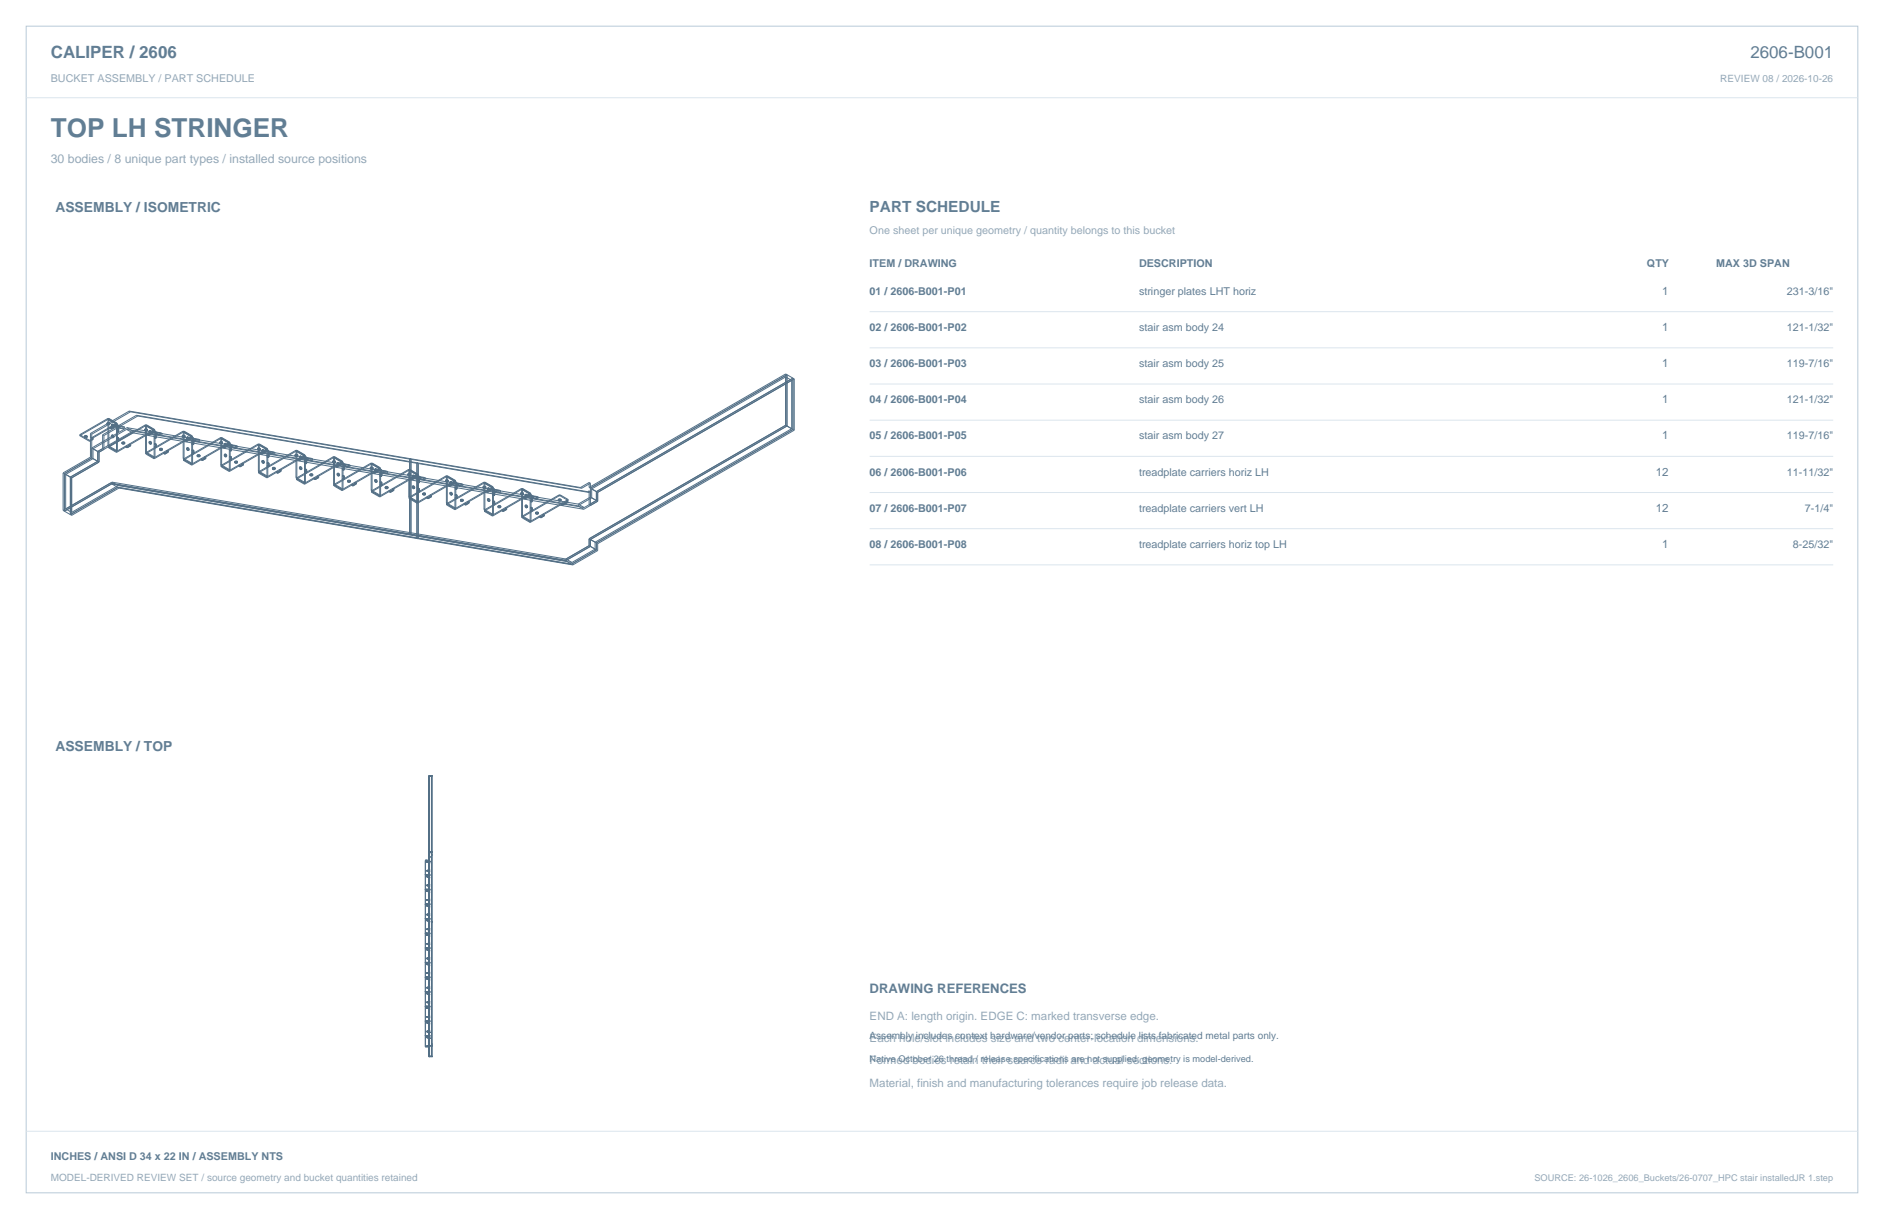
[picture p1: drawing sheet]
<svg xmlns="http://www.w3.org/2000/svg" width="864mm" height="559mm" viewBox="0 0 864 559" stroke-linecap="round" stroke-linejoin="round" font-family="sans-serif">
<path d="M12 12h840v535h-840z" fill="none" stroke="#b8cad8" stroke-width=".46"/>
<path d="M12 45h840M399 143h441M399 159h441M399 176h441M399 193h441M399 209h441M399 226h441M399 242h441M399 259h441M12 519h840" fill="none" stroke="#dbe5ed" stroke-width=".46"/>
<g fill="none" stroke="#536f85" stroke-width=".46">
<path d="M360 171l4 3M360 171v24M360 171l-90 52M364 174l-90 52M364 174v23M37 200l4 2M37 199l4 3M37 199v1M39 200h.1M39 200v1M39 200h1M40 200v1"/>
<path d="M40 200h.1M41 199h1M41 199v2M42 199v2h-1M47 199l1 1M47 199v7M48 200v6M49 194v1M49 194h.1M49 195h.1M49 195h1M49 192h.1"/>
<path d="M49 192l-12 7M49 192l-12 8M49 194h1M49 193l1 11M50 193h-1M50 192h-1M50 195h.1M50 194v1M50 194h.1M50 193h.1M50 192v1M50 194h-1"/>
<path d="M50 192h.1M50 192v12M50 192l3 3v12M50 192l4 2M50 192l4 2-4 2M50 192l-1 1M50 196h1M50 196l1 1M50 196l-8 5M51 200h.1M51 195h.1M51 196v1"/>
<path d="M51 195v1M51 196h.1M51 196h1M51 200h1M51 195h1M51 199v1M52 200h.1M52 195h.1M52 199h-1M52 194l-1 1M52 195h-1M52 199h.1"/>
<path d="M52 194h.1M52 194v1M52 196h.1M52 199l-1 1M52 195v1M52 199v1M52 200l-1 1M52 195l-1 1M53 195l-2 2M53 195l-11 6h1M53 195v-1v1l-2 1M53 198h1"/>
<path d="M54 194v13M54 194l-1 1M54 195v3M54 196h1M54 196h2M54 198h.1M55 196l2 1M55 196h2M55 196l-2-1h1v3M55 196h.1M56 196l1 1M57 196h.1"/>
<path d="M57 196l-2-1-1 1M57 196h-1M57 196v1M58 197l-15 9v4l-13 7v16l3 2 21-12M58 197l3 1 207 35M58 197l207 35M58 196l3 2M58 196l-16 9 3 2M58 196l207 35M59 188l1 1M59 188l-18 11M59 188l207 35"/>
<path d="M60 189l-18 10M60 189l128 22M61 198l-16 9M61 198l207 35M63 190v1M63 190l-16 9M63 190l206 35M63 191l-15 9M63 191l207 35M66 197h.1M66 197v1M66 198h.1"/>
<path d="M66 197h1M66 198h1M67 195l-22 12M67 195l-17 9M67 197h-1M67 198h.1M67 195h.1M67 197v1M67 197h.1M67 196v11M67 196h.1M67 195v1"/>
<path d="M67 195v12M67 195l4 2v13M67 195l4 2M67 195h1M67 197h1M68 197h.1M68 195h-1M68 195l3 2M68 197l-1 1M68 197h-1M68 199h.1M68 198h.1"/>
<path d="M68 199l-10 5M68 198l1 1M69 198h-1M69 199h.1M69 198h.1M69 197v1M69 197h.1M69 197l-1 1M69 198v1M70 198h1l-3 1M70 198v-1l1 1-3 1M70 198l-12 7v-1"/>
<path d="M71 197l-3 2M71 197v13l-3-2M71 197l-1 1M71 198v3M71 198h1v3M71 198h1v1h-1M71 199h2M74 198v1v1l-1-1M74 198h-2l-1 1M74 198l-1 1M84 200h.1M84 198l-17 9"/>
<path d="M84 198l-17 10M84 200v1M84 198h.1M84 199v1M84 199v11M84 198v1M84 199h.1M84 198v12M84 198h1M84 198l4 2M84 199l1 1M84 200h1"/>
<path d="M85 198l3 2M85 198h-1M85 198h.1M85 200v1M85 200h.1M85 198l-1 1M88 200l-17 10-4-2M360 195l4 2M360 195l-90 52M364 197l-90 52M29 217l4 2M29 217v17"/>
<path d="M33 219v17M39 201h.1M40 201h-1M40 200h-1M40 201h.1M41 202h.1M41 210l4 2M41 201l1 1M41 210l-12 7M41 201v9M42 202v8l-12 7v17l21-12M42 201h1"/>
<path d="M42 201h-1M43 201l-2 1M43 201h.1M43 201l-1 1M43 201h-2M45 207v4l-13 8v17l22-13 208 36 11-7v-3l90-52v-24l-90 52v4l-5 4M45 207v5M45 212l-12 7M47 206h1M47 206l-2 1M48 206l-3 1M50 204h.1"/>
<path d="M50 204v1M50 205h.1M50 205l3 2M50 205l4 2M51 200v1M51 201h.1M51 201h1M52 200h-1M52 201h.1M52 200v1M53 201h1zM54 207h-1"/>
<path d="M54 201v1h-1h1M54 201v1M54 202h.1M56 203h.1M56 203v1M56 204h.1M56 204h1M56 203h1M57 203h.1M57 203h-1M57 203v1M57 204h.1"/>
<path d="M58 204v1M58 204l-5 3M58 205l-5 2M58 205h.1M59 204h1M60 204h-1M60 204l-2 1M60 204h.1M67 207h.1M67 207v1M67 208h.1M67 208l4 2"/>
<path d="M67 207l1 1M68 208h-1M68 203h.1M68 203h1M69 203v1M69 203h-1M69 203h.1M69 202v1M69 204h.1M69 202h.1M69 202l-1 1M69 203h1"/>
<path d="M70 203l-1 1M70 203h-1M71 205h1M71 205h.1M71 204v1M72 204h-1M72 201h-1M72 205h-1M72 204v1M73 206h.1M73 206v1M73 207h1"/>
<path d="M73 206h1M74 205l-1 1M74 206h-1M74 206h.1M74 207h.1M74 206v1M74 205v1M74 205h.1M74 205v2M76 208l-1-1 1 1M77 207h.1M77 207l-6 3"/>
<path d="M77 207v-1v1M77 207l-1 1M84 201h.1M84 210h.1M84 210v1M84 211h.1M84 211l4 2M84 210h1M85 201h-1M85 200h-1M85 210h.1M85 210l-1 1"/>
<path d="M85 210v1M85 211h-1M85 202h1M85 202l-8 5M85 201h1M86 206h.1M86 201h.1M86 201h-1M86 202h.1M86 202h-1M86 205v1M86 205h.1"/>
<path d="M86 206v1M86 201v1M86 200v1M86 200h.1M86 207h.1M86 200l-1 1M86 205l1 1M86 200l1 1M87 201h-1M87 201h.1M87 201l-1 1M87 206h-1"/>
<path d="M87 206h.1M87 206l-1 1M87 201h1M87 200v1M88 201l-1-1-2 2M88 204h.1M88 204h1M88 200v13M88 201l-2 1M88 200v13l-3-2M88 200l-1 1M88 203v1"/>
<path d="M88 201v3M88 207v1M88 201h1v3M88 201h2l-1 1M89 202h2M89 204h-1M89 207l-1-1v1M89 208h-1M89 207h-1M89 207v1M90 209h.1M90 209h1"/>
<path d="M91 209h.1M91 208l-1 1M91 209h-1M91 208v1M91 208h.1M91 209v1M91 201l1 1h-1M91 201h-2v1M91 201v1M91 209h1M91 208l1 1M92 209h.1"/>
<path d="M92 209h-1M93 211l-1-1 1 1M94 209v1M94 209l-6 4-4-2M94 210l-1 1M101 203h.1M101 202v1M101 201l-17 9M101 201h.1M101 201l-17 10M101 202h.1M101 203v1"/>
<path d="M101 213h.1M101 201v12M101 213l1 1M101 201h1M101 202h1M101 203h1M101 214h.1M101 213v1M101 214h1M102 214h.1M102 201h.1M102 203h-1"/>
<path d="M102 213h-1M102 201v12M102 201h-1M102 213h.1M102 213v1M102 214h-1M102 201l3 2v13M102 214l3 2M102 203h.1M102 202v1M102 202h.1M102 203l-1 1"/>
<path d="M102 201l3 2M102 213l4 2M102 201l4 2M102 205h1M102 205l-8 4M103 209h.1M103 204h.1M103 205h.1M103 208v1M103 208h.1M103 203v1M103 203h.1"/>
<path d="M103 203h1M103 209h1M103 204h1M103 208h1M104 203h.1M104 208l-1 1M104 204h.1M104 208h.1M104 204h-1M104 209h.1M104 209h-1M104 203l-1 1"/>
<path d="M104 208v1M104 203v1M105 204l-2 1M105 203l-2 2M105 204l-17 9M105 203l-3 2M105 203v1M105 211h1zM105 206l1 1zM105 203h.1M106 203v12M106 215l-1 1"/>
<path d="M106 203l-1 1M106 204h-1h2v1h-1M106 210v1M106 204v3M106 205h2M106 209h-1l1 1M106 209v1M106 204h.1M106 209v2M108 212h.1M108 211v1M108 211h.1"/>
<path d="M108 204l1 1h-1M108 204h-2v1M108 204v1M108 211h1M108 212h1M109 212h-1M109 211v1M109 211h.1M109 212h.1M110 214h.1M110 214l-1-1 1 1M112 213l-1-1 1 1"/>
<path d="M112 213l-2 1M112 213h.1M118 206h.1M118 205v1M118 205h.1M118 204l-17 9M118 204l-16 10M118 204h.1M118 216h.1M118 204v12M118 206h1M118 216h1"/>
<path d="M119 216h.1M119 204h-1M119 205h-1M119 206h-1M119 204h.1M119 206h.1M119 216v1M119 205v1M119 205h.1M119 217h.1M119 204v12M119 204l3 2-2 2"/>
<path d="M119 216h-1M119 217l3 2M119 204l4 2M119 216l4 2M119 208h1M119 208l-14 8M120 212h.1M120 207h.1M120 211v1M120 208h.1M120 208l-1-1v1M120 211h.1"/>
<path d="M120 206v1M120 206h.1M120 212h1M120 207h1M120 211h1M120 206h1M121 207h.1M121 211h-1M121 206h-1M121 211v1M121 206v1M121 206h.1"/>
<path d="M121 212h-1M121 212h.1M121 211h.1M121 211l-1 1M121 206l-1 1M121 207h-1M122 206l1 1M122 207l-2 1M122 206l-17 10M122 207l-3 1M122 206v1M123 206l-1 1"/>
<path d="M123 206h-1M123 206h.1M123 206v1M123 206l-1 13M123 206v12M123 218l-1 1M123 206l1 1v1h-1M123 207v3M123 213v1M123 208h2M123 212h-1l1 1M123 214h-1h1"/>
<path d="M123 209h-1l1 1M123 214h.1M123 212v1M123 209v1M123 207v2M123 212v2M123 207h.1M125 215h.1M125 214v1M125 214h.1M126 207v1h-1M126 207h-2l-1 1"/>
<path d="M126 207l-1 1M126 215h.1M126 214v1M126 214h-1M126 214h.1M126 215h-1M127 216v1M127 217h.1M127 216l-5 3M127 217l-5 2M128 215l1 1M128 215l-1 1"/>
<path d="M129 216l-2 1M135 209h.1M135 208v1M135 208h.1M135 209h1M135 207l-16 9M135 207l-16 10M135 207h.1M136 208h-1M136 209h.1M136 206l-1 1M136 207h-1"/>
<path d="M136 208h.1M136 207v12M136 219h.1M136 207h.1M136 206v1M136 206h.1M136 208v1M136 220h.1M136 206v13M136 207l4 2v13M136 219l4 3M136 219v1"/>
<path d="M136 220l4 2M136 206l4 3M136 207l4 2M136 219l4 2M137 214v1M137 210h.1M137 215h.1M137 214h.1M137 209v1M137 211h.1M137 211v-1v1M137 209h.1"/>
<path d="M137 215h1M137 210h1M137 214h1M137 209h1M138 215h.1M138 214h.1M138 209l-1 1M138 209h.1M138 214l-1 1M138 214v1M138 209v1M138 210h-1"/>
<path d="M138 215h-1M138 210h.1M138 209h-1M138 214h-1M139 209l1 1-3 1M139 209h1l-3 2M139 209l-12 8M139 209h.1M139 209l-11 6M140 209h-1M140 212v1M140 212h1"/>
<path d="M140 209v12M140 212h.1M140 216v1M140 216l1-1v2M140 210h1v1h-1M140 211h2M141 215h-1v1M141 217h-1M141 212v-2l-1 3M141 212l-1 1M142 217v1M142 218h.1"/>
<path d="M142 217h.1M142 218h1M143 218h.1M143 217v1M143 217h-1M143 218h-1M143 210v1h-1M143 210h-2l-1 1M143 210l-1 1M143 217h.1M144 219v1M146 218h-1l1 1"/>
<path d="M146 219l-2 1M146 218l-2 1M146 218v1M153 211v1M153 212h.1M153 211h.1M153 210l-17 9M153 209l-17 10M153 209v1M153 209h.1M153 210h.1M153 210v12"/>
<path d="M153 211h1M153 212h1M153 210l4 2h-1l1-1M153 209v13M153 209h1M154 210l3 2M154 209l3 2M154 209v1M154 210h.1M154 210h-1M154 211v1M154 212h.1"/>
<path d="M154 211h.1M154 212h-1M154 214v-1v1M154 214h.1M154 214l-14 8M154 217v1M154 212v1M154 218h.1M154 213h.1M154 217h.1M154 218h1M154 213h1"/>
<path d="M155 218h.1M155 217h-1M155 212h-1M155 213h.1M155 217h.1M155 212h.1M155 212v1M155 212l-1 1M155 217v1M155 217l-1 1M155 217h1M155 212h1"/>
<path d="M156 217h-1M156 218h-1M156 213h-1M156 217h.1M156 218h.1M156 213h.1M156 217l-1 1M156 212l-1 1M156 212h.1M156 217v1M156 212v1M156 212l1 1"/>
<path d="M156 212l-16 10M157 220h1M157 213l-3 1M157 219v1M157 212v13M157 212h-1M157 211v1M157 212l1 1M157 212l-3 2M157 212v12l-3-2M157 212l2 1-1 1v-1M157 212h.1"/>
<path d="M157 213v3M157 218v2M158 213l2 1M158 218h-1M158 215h-1v1M158 220h-1M158 215l-1 1M158 213v2M158 218v2M158 213h-1M160 213h1l-1 1M160 213h-2"/>
<path d="M160 213v1M170 215h.1M170 214h.1M170 214v1M170 212l-17 10M170 213l-17 9M170 212v1M170 212h.1M170 213h.1M170 213v12M170 214h1M170 214l1 1"/>
<path d="M170 212h1M170 213h1M171 214h.1M171 215h.1M171 212v12M171 212h.1M171 213l3 2v13M171 213h-1M171 213h.1M171 215h-1M171 213l3 2v-1M171 212l3 2"/>
<path d="M171 212v1M171 214v1M171 213l3 2M171 216l1 1M171 216l-14 8-4-2M172 215v1M172 216h.1M172 215h.1M172 217h.1M172 220h.1M172 215h1M172 216h1"/>
<path d="M172 220h1M173 216h-1M173 216h.1M173 220h-1M173 220h.1M173 215h.1M173 215l-1 1M173 215v1M173 215l1 1-2 1M173 215h1l-2 2M173 215l-2 1M174 214l-1 1"/>
<path d="M174 218h1M174 215l-17 10M174 215v12l-3-2M175 216v2M175 216v-1v3M175 216l-1-1 2 1-1 1v-1M175 216l2 1M175 216h.1M175 218h.1M177 216h1l-1 1M177 216h-2M177 216v1"/>
<path d="M187 218h.1M187 217h.1M187 217v1M187 215l-17 10M187 216l-16 9M187 218h1M187 215v1M187 215h.1M187 216v12M187 216h.1M188 215v1M188 215h.1"/>
<path d="M188 215h-1M188 216h-1M188 216h.1M188 217h.1M188 217h-1M188 218h.1M188 216l3 2M188 217v1M188 216l4 2M188 215l4 2-18 10-3-2M188 216l4 2-18 10M188 219h1"/>
<path d="M188 211v-1v35M188 211v34M188 220h1M188 211l79 13M189 218h.1M189 218v1M189 219v1M189 219h.1M189 219h1M189 218h1M190 218h.1M190 219h-1"/>
<path d="M190 219h.1M190 218h-1M190 218v1M191 212h1v35h-1zM191 218v1M191 218l2 1M191 219l-2 1M191 218l-2 1M192 218h.1M192 218h-1h1M192 218v3M192 219l2 1"/>
<path d="M193 219v1l-1-1M193 219h2M194 219h-2M194 219h1M194 219v1M195 219v1h-1M204 219l-16 9M204 218v1M204 218l-16 10M204 220v1M204 220h.1M205 218h-1"/>
<path d="M205 219h-1M205 219v11M205 219h.1M205 218v1M205 218h.1M205 220h-1M205 220h.1M205 218v12M205 219l4 2v13M205 220v1M205 219l4 2v-1M205 218l4 2"/>
<path d="M205 219l4 2M29 234l4 2M51 222l208 35 12-7v-3l90-52v-23l-90 52M51 222l137 23M51 221l208 35 3 2M51 221l3 2M51 221l-22 13M54 223l208 35M55 224l-4-3 208 36M55 224l-22 12M55 224l208 35M140 221v1"/>
<path d="M153 222h.1M153 223h.1M153 222v1M153 223l4 2M153 222h1M154 222h-1M154 222h.1M159 221h.1M159 220h.1M159 220v1M159 221h1M160 221h.1"/>
<path d="M160 220v1M160 220h-1M160 220h.1M160 221h1M160 220h1M161 221h-1M161 220v1M161 220h.1M161 220l-1 1M161 221h.1M162 222h-1l1 1M163 222v-1v1"/>
<path d="M163 222v-1l-1 2M163 222l-1 1M170 225h.1M170 226h.1M170 225v1M170 225h1M170 226h1M171 224l-1 1M171 224v1M171 225v1M171 226l3 2M171 225h-1"/>
<path d="M171 225h.1M172 220v1M172 221h.1M172 221h1M173 221h-1M173 221h.1M173 220l-1 1M173 220v1M175 221v2M175 221h-1h1M175 223l-1-1 1 1M175 223h.1"/>
<path d="M175 221h.1M177 223h.1M177 224h.1M177 223v1M177 223h1M177 223l1 1M178 223v1M178 223h.1M178 224h-1M178 224h.1M179 225h-1l1 1M181 224h-1l1 1"/>
<path d="M181 225l-2 1v-1M181 225v-1l-2 1M187 228h.1M187 228h1M188 228h.1M188 229h.1M188 229l3 2M188 228v1M188 227l-1 1M188 227h.1M188 227v1M188 228h-1"/>
<path d="M188 228l4 2M189 223h.1M189 223v1M189 224h.1M189 224h1M189 223h1M190 224h-1M190 224h.1M190 223h-1M190 223h.1M190 223v1M191 225h1"/>
<path d="M191 225l1 1M191 225v6M192 221h.1M192 224h-1h1M192 224h.1M192 224v2M192 225h-1M192 221h-1M192 221h-1v3h1M192 224v1M192 225v1M194 226h.1"/>
<path d="M194 227h.1M194 226v1M194 226h1M195 227h-1M195 226h.1M195 227h.1M195 226v1M196 228v1M198 227h-1l1 1M198 228l-2 1M198 227l-2 1M198 227v1"/>
<path d="M204 221h.1M204 220l1 1M204 221h1M205 221h.1M205 230v1M205 231h.1M205 231v1M205 232h.1M205 230h.1M205 232l4 2M206 222v1M206 226h.1"/>
<path d="M206 221h.1M206 222l3-1h-1h1l-3 2M206 226v1M206 221v1M206 227h.1M206 222h.1M206 227h1M206 222h1M206 226h1M206 221h1M207 221h.1M207 227h.1"/>
<path d="M207 226h.1M207 222h.1M207 226h-1M207 221h-1M207 226l-1 1M207 221v1M207 222h-1M207 226v1M207 227h-1M207 221l-1 1M209 220l-18 10-3-2M209 221l-18 10"/>
<path d="M209 221v12l-4-2M209 222v2M209 227v2M209 222v-1l1 1M209 222l2 1M210 228h-1v1M210 227h-1M210 224h-1M210 228l-1 1M210 221v3M210 227v1M210 221l-1 1"/>
<path d="M210 221l2 1M210 222v1l-1-1M210 222h2M211 229h.1M211 229v1M211 230h.1M211 230h1M211 229h1M212 229h.1M212 229h-1M212 229v1M212 222h.1"/>
<path d="M212 222l-1 1M212 230h.1M212 222v1h-1M213 231v1M215 230h-1l1 1M215 231l-2 1M215 230l-2 1M215 230v1M221 223h.1M221 224h.1M221 223v1M221 223h1"/>
<path d="M221 224h1M222 223h-1M222 223l-1 1M222 223h.1M222 224h.1M222 222l-17 9M222 221l-17 10M222 221v1M222 223v1M222 221h.1M222 222h.1M222 233v1"/>
<path d="M222 222v11M222 234h.1M222 221v12M222 234v1M222 222l4 2M222 233h.1M222 235l4 2M222 221l4 2M222 222l4 2v-1M222 221h1M222 234h1M222 223h1"/>
<path d="M223 224h-1M223 223h-1M223 221l-1 1M223 234h.1M223 221h.1M223 223h.1M223 223v1M223 224h.1M223 221l3 2M223 229h.1M223 225v1M223 229h1"/>
<path d="M223 224l1 1M224 229v1M224 225h.1M224 229h-1M224 224h-1M224 230h.1M224 229h.1M224 224h.1M224 224v1M224 229h1M224 224h1M225 229h-1"/>
<path d="M225 230h-1M225 225h-1M225 229h.1M225 224h-1M225 230h.1M225 225h.1M225 224h.1M225 229v1M225 224v1M225 229l-1 1M225 224h1l-3 2M225 224l-16 10"/>
<path d="M226 227h1M226 224h-1M226 231h1zM226 227h.1M226 224l-3 1M226 224v13M226 223l-17 10-4-2M226 224l2 1M226 223v13l-3-2M226 223l-1 1M226 224h1M226 230v2l1-1"/>
<path d="M226 230h1v1M227 225l2 1M227 230h-1M227 224l-1 3M227 227h-1M227 224v3M228 225l-1 1v-1M228 225h2M228 232h.1M228 233h.1M228 232v1M228 232h1"/>
<path d="M228 233h1M229 232h-1M229 233h.1M229 232v1M229 232h.1M229 225l-2-1v1M229 225h1M229 225v1M229 232h1M229 232l1 1M230 233h-1M230 232h-1"/>
<path d="M230 232v1M230 225l-1 1M230 234h1M230 234h.1M230 234l-4 2-4-2M231 234h.1M232 233v1M232 234h-1M232 233l-1 1M239 226h.1M239 227h.1M239 226v1"/>
<path d="M239 224l-17 10M239 224h.1M239 225v11M239 236h.1M239 236v1M239 237h.1M239 225h.1M239 224v12M239 226h1M239 224h1M239 225l4 2M239 237l4 2"/>
<path d="M239 236h1M239 237l4 3M240 236h-1M240 236h.1M240 236l-1 1M240 224l-1 1M240 227h-1M240 226h-1M240 236v1M240 224h.1M240 226v1M240 226h.1"/>
<path d="M240 237h-1M240 237h.1M240 227h.1M240 224l3 2M240 224l3 3M240 237l3 2M240 228l1 1M240 228h1M240 228l-10 6M241 232h.1M241 227h.1M241 228v1"/>
<path d="M241 227v1M241 232v1M241 233h.1M241 228h.1M241 231v1M241 227h1M241 231h.1M241 233h1M241 232h1M241 228h1M242 232h-1M242 232h.1"/>
<path d="M242 227h-1M242 227h.1M242 233h-1M242 233h.1M242 228h.1M242 232v1M242 227l-1 1M242 232l-1 1M242 227v1M242 227h1l-2 1M242 226l1 1-2 2M243 234h1"/>
<path d="M243 227v13M243 227l-17 10M243 226l-3 2M243 226v1M243 226v13M243 239h.1M244 227v3M244 233v1M244 227h-1l2 1M244 228h2M244 233h-1h1M244 234h-1h1"/>
<path d="M244 230h-1h1M244 234h.1M244 233h.1M244 230h.1M245 228h-1M245 228h2M246 235v1M246 235h.1M246 236h.1M246 228l-2-1v1M246 228h1M246 228h.1"/>
<path d="M246 235h1M247 236h-1M247 235v1M247 235h.1M247 236h.1M247 228l-1 1v-1M248 237h-1h1M248 237h.1M249 236l-1 1M249 236h.1M256 229v1M256 229h.1"/>
<path d="M256 230h.1M256 227l-17 10M256 227h.1M256 227h1M257 229h.1M257 229h-1M257 227h.1M257 229v1M257 230h-1M257 230h.1M257 227l3 2M257 231l1 1"/>
<path d="M257 231l1 1zM257 231l-14 9M260 230h.1M260 230l-3 1M260 230l-2 2M260 230v-1v1M260 229v1M260 229l-17 10M260 229h.1M265 232l3 1M265 232l6-4v-4l89-51 3 1v23l-90 52v3l-11 6M265 231l3 2"/>
<path d="M266 223l1 1M269 225l1 1M270 223l4 3M270 221v2M270 225h1l-1 1M270 225h-1M270 221l-4 2M270 221l1 1M271 222v10l-1-1v-6M271 222l-4 2M274 230l-3-2-6 3M274 230l-6 3"/>
<path d="M274 226v4M259 257l4 2M270 250l4 2M270 247l4 2M270 247v3M270 250l-11 7M274 249v3M274 252l-11 7M196 356h.1M196 356h2M196 356v128M197 356h.1"/>
<path d="M197 356v128M197 356h1M198 356h.1M198 356v128M195 395h.1M195 395v85M195 394v1M195 394h.1M195 394h1M196 395h.1M196 399h.1M196 396h.1"/>
<path d="M196 391h.1M196 394h.1M196 391h2M196 395h2M196 392h1M196 399h1M196 396h1M196 395h1M196 400h1M197 391h.1M197 390h.1M197 399h.1"/>
<path d="M197 396h.1M197 395h.1M197 393h1M197 391h1M197 390h1M198 391h.1M198 390h.1M198 392h.1M195 408h.1M195 415h.1M195 414h.1M195 408h2"/>
<path d="M195 415h2M195 401h2M195 401h.1M195 414v1M196 401h.1M196 408h.1M196 414v1M196 409h.1M196 413h.1M196 406h.1M196 419h.1M196 402h.1"/>
<path d="M196 412v1M196 408v1M196 415h.1M196 412h.1M196 420h.1M196 416h.1M196 414h.1M196 407h1M196 413h1M196 412h1M196 416h1M196 415h1"/>
<path d="M196 420h1M196 419h1M196 414h1M196 409h1M196 408h1M196 406h1M196 401h1M196 402h1M197 420h.1M197 413h.1M197 415h.1M197 419h.1"/>
<path d="M197 416h.1M197 406h.1M197 414h.1M197 408h.1M197 412h.1M197 409h.1M197 401h.1M197 402h.1M197 408h-2M197 414h-2M197 401h-2M195 421h.1"/>
<path d="M195 428h.1M195 435h.1M195 434h.1M195 428h2M195 435h2M195 421h2M195 434v1M196 421h.1M196 428h.1M196 434v1M196 422h.1M196 435h.1"/>
<path d="M196 433h.1M196 426h.1M196 439h.1M196 429h.1M196 428v1M196 439v1M196 440h.1M196 432h.1M196 432v1M196 436h.1M196 434h.1M196 423h.1"/>
<path d="M196 423h1M196 436h1M196 435h1M196 428h1M196 427h1M196 434h1M196 433h1M196 440h1M196 439h1M196 432h1M196 429h1M196 426h1"/>
<path d="M196 421h1M196 422h1M197 440h.1M197 433h.1M197 435h.1M197 439h.1M197 436h.1M197 426h.1M197 434h.1M197 428h.1M197 432h.1M197 429h.1"/>
<path d="M197 423h.1M197 421h.1M197 422h.1M197 428h-2M197 434h-2M197 421h-2M198 423h.1M195 441h.1M195 448h.1M195 455h.1M195 441h2M195 448h2"/>
<path d="M195 455h2M196 441h.1M196 448h.1M196 455h.1M196 449h.1M196 446h.1M196 459v1M196 453h.1M196 460h.1M196 442h.1M196 455v1M196 456h.1"/>
<path d="M196 459h.1M196 452h.1M196 442h1M196 446h1M196 453h1M196 452h1M196 449h1M196 448h1M196 441h1M196 454h1M196 460h1M196 459h1"/>
<path d="M196 456h1M196 455h1M196 447h1M197 460h.1M197 453h.1M197 455h.1M197 456h.1M197 459h.1M197 446h.1M197 448h.1M197 452h.1M197 449h.1"/>
<path d="M197 441h.1M197 442h.1M197 441h-2M197 448h-2M197 455h-2M195 461h.1M195 468h.1M195 475h.1M195 462h.1M195 480h.1M195 475h2M195 461h2"/>
<path d="M195 468h2M195 480h2M195 461v1M196 461h.1M196 468h.1M196 475h.1M196 462h.1M196 476h.1M196 473h.1M196 466h.1M196 480h.1M196 469h.1"/>
<path d="M196 475v1M196 479v1M196 479h.1M196 463h.1M196 473h2M196 476h2M196 479h2M196 473h1M196 475h1M196 468h1M196 467h1M196 474h1"/>
<path d="M196 463h1M196 462h1M196 461h1M196 466h1M196 469h1M197 479h.1M197 473h.1M197 475h.1M197 476h.1M197 466h.1M197 468h.1M197 469h.1"/>
<path d="M197 461h.1M197 463h.1M197 462h.1M197 480h.1M197 476h1M197 475h-2M197 461h-2M197 468h-2M198 479h.1M198 473h.1M196 484h.1M196 484h2"/>
<path d="M197 484h.1M197 484h1M198 484h.1"/>
</g>
<text font-size="12" fill="#617e94" x="23" y="63">TOP LH STRINGER</text>
<g font-size="7.8" fill="#617e94">
<text x="23" y="27">CALIPER / 2606</text>
<text x="802" y="27">2606-B001</text>
</g>
<text font-size="7.1" fill="#617e94" x="399" y="97">PART SCHEDULE</text>
<g font-size="6.3" fill="#617e94">
<text x="25" y="97">ASSEMBLY / ISOMETRIC</text>
<text x="25" y="344">ASSEMBLY / TOP</text>
</g>
<text font-size="6" fill="#617e94" x="399" y="455">DRAWING REFERENCES</text>
<text font-size="5.6" fill="#93a8b9" x="23" y="75">30 bodies / 8 unique part types / installed source positions</text>
<g font-size="5.3" fill="#617e94">
<text x="762" y="135">1</text>
<text x="762" y="152">1</text>
<text x="762" y="168">1</text>
<text x="762" y="185">1</text>
<text x="762" y="201">1</text>
<text x="759" y="218">12</text>
<text x="759" y="235">12</text>
<text x="762" y="251">1</text>
</g>
<g font-size="5.3" fill="#93a8b9">
<text x="399" y="467">END A: length origin. EDGE C: marked transverse edge.</text>
<text x="399" y="478">Each hole/slot includes size and two center-location dimensions.</text>
<text x="399" y="488">Formed bodies retain their source radii and actual sections.</text>
<text x="399" y="498">Material, finish and manufacturing tolerances require job release data.</text>
</g>
<g font-size="4.9" fill="#93a8b9">
<text x="23" y="38">BUCKET ASSEMBLY / PART SCHEDULE</text>
<text x="399" y="107">One sheet per unique geometry / quantity belongs to this bucket</text>
</g>
<g font-size="4.9" fill="#617e94">
<text x="399" y="122">ITEM / DRAWING</text>
<text x="522" y="122">DESCRIPTION</text>
<text x="755" y="122">QTY</text>
<text x="787" y="122">MAX 3D SPAN</text>
<text x="399" y="135">01 / 2606-B001-P01</text>
<text x="522" y="135">stringer plates LHT horiz</text>
<text x="819" y="135">231-3/16&quot;</text>
<text x="399" y="152">02 / 2606-B001-P02</text>
<text x="522" y="152">stair asm body 24</text>
<text x="819" y="152">121-1/32&quot;</text>
<text x="399" y="168">03 / 2606-B001-P03</text>
<text x="522" y="168">stair asm body 25</text>
<text x="819" y="168">119-7/16&quot;</text>
<text x="399" y="185">04 / 2606-B001-P04</text>
<text x="522" y="185">stair asm body 26</text>
<text x="819" y="185">121-1/32&quot;</text>
<text x="399" y="201">05 / 2606-B001-P05</text>
<text x="522" y="201">stair asm body 27</text>
<text x="819" y="201">119-7/16&quot;</text>
<text x="399" y="218">06 / 2606-B001-P06</text>
<text x="522" y="218">treadplate carriers horiz LH</text>
<text x="819" y="218">11-11/32&quot;</text>
<text x="399" y="235">07 / 2606-B001-P07</text>
<text x="522" y="235">treadplate carriers vert LH</text>
<text x="827" y="235">7-1/4&quot;</text>
<text x="399" y="251">08 / 2606-B001-P08</text>
<text x="522" y="251">treadplate carriers horiz top LH</text>
<text x="822" y="251">8-25/32&quot;</text>
<text x="23" y="532">INCHES / ANSI D 34 x 22 IN / ASSEMBLY NTS</text>
</g>
<g font-size="4.6" fill="#93a8b9">
<text x="789" y="38">REVIEW 08 / 2026-10-26</text>
<text x="23" y="541">MODEL-DERIVED REVIEW SET / source geometry and bucket quantities retained</text>
</g>
<text font-size="4.6" fill="#617e94" x="399" y="476">Assembly includes context hardware/vendor parts; schedule lists fabricated metal parts only.</text>
<text font-size="4.2" fill="#617e94" x="399" y="487">Native October 26 thread / release specifications are not supplied; geometry is model-derived.</text>
<text font-size="4.2" fill="#93a8b9" x="703" y="541">SOURCE: 26-1026_2606_Buckets/26-0707_HPC stair installedJR 1.step</text>
</svg>
